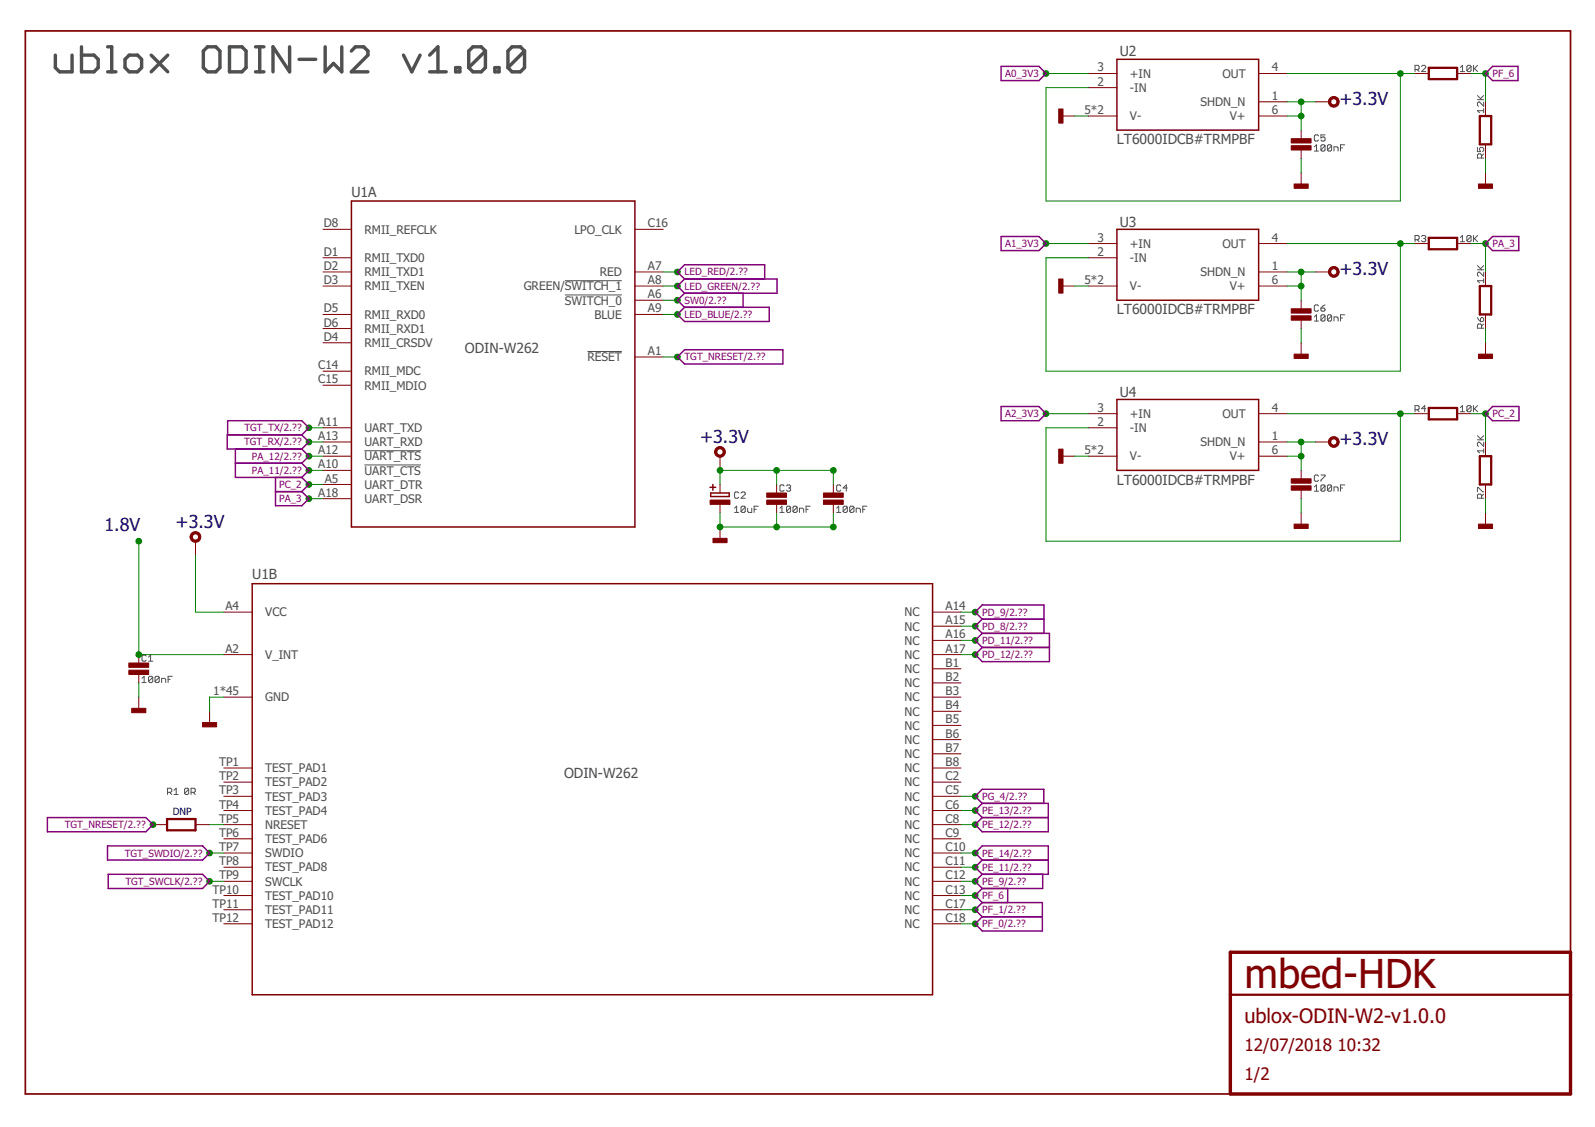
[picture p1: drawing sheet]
<svg xmlns="http://www.w3.org/2000/svg" width="297mm" height="210mm" viewBox="0 0 297 210" stroke-linecap="round" stroke-linejoin="round" font-family="sans-serif">
<g fill="none" stroke="#505050" stroke-width=".63">
<path d="M10.3 10.3v2.3l.8 .8h2.3v-3.1M15.2 8.7v4.7h2.3l.8-.8v-1.6l-.8-.7h-2.3M20 13.4h1.6M20 8.7h.8v4.7M23.3 11l.8-.7h1.5l.8 .7v1.6l-.8 .8h-1.5l-.8-.8zM28.2 10.3l3 3.1M31.2 10.3l-3 3.1M37.9 9.5l.8-.8h1.5l.8 .8v3.1l-.8 .8h-1.5l-.8-.8zM42.7 8.7h2.4l.7 .8v3.1l-.7 .8h-2.4zM47.6 13.4h1.5M47.6 8.7h1.5M48.4 8.7v4.7"/>
<path d="M53.9 8.7v4.7l-3.1-4.7v4.7M55.7 11h3.1M60.6 8.7v4.7l1.5-1.6 1.5 1.6v-4.7M65.4 9.5l.8-.8h1.5l.8 .8v.8l-3.1 3.1h3.1M75.1 10.3l1.6 3.1 1.5-3.1M80 13.4h3.1M80 10.3l1.6-1.6v4.7M84.9 12.6h.7v.8h-.7zM90.4 9.5v3.1l-.8 .8h-1.5l-.8-.8M90.4 9.5l-.8-.8h-1.5l-.8 .8v3.1M90.4 9.5l-3.1 3.1M92.2 12.6h.7v.8h-.7z"/>
<path d="M97.7 9.5v3.1l-.8 .8h-1.5l-.8-.8M97.7 9.5l-.8-.8h-1.5l-.8 .8v3.1M97.7 9.5l-3.1 3.1"/>
</g>
<g fill="none" stroke="#505050" stroke-width=".19">
<path d="M263.5 13h.6l.2-.2v-.4l-.2-.2h-.6v1.1M263.9 13l.4 .3M264.7 12.4l.2-.2h.4l.2 .2v.2l-.8 .7h.8M272 12.6l.4-.4v1.1M272 13.3h.8M274 12.4v.7l-.2 .2h-.4l-.2-.2M274 12.4l-.2-.2h-.4l-.2 .2v.7M274 12.4l-.8 .7M274.4 12.2v1.1M274.6 12.8l.6 .5M275.1 18.6h1.2M275.1 17.8l.8 .8"/>
<path d="M275.2 12.2l-.8 .8M276.3 19v.8l-.8-.8-.4 .2v.4l.2 .2M276.3 17.8l-.6 .6M244.8 27.3l.4-.3v1.1M244.8 28.1h.8M245.6 25.3l-.2-.2h-.4l-.2 .2v.8l.2 .2h.4l.2-.2M246.8 27.2v.7l-.2 .2h-.4l-.2-.2M246.8 25.1h-.8v.6l.4-.2 .4 .2v.4l-.2 .2h-.4l-.2-.2M246.8 27.2l-.2-.2h-.4l-.2 .2v.7M246.8 27.2l-.8 .7M248 27.2v.7l-.2 .2h-.4l-.2-.2M248 27.2l-.2-.2h-.4l-.2 .2v.7"/>
<path d="M248 27.2l-.8 .7M248.4 28.1v-.8h.6l.2 .2v.6M249.6 27.5h.4M250.4 27h-.8v1.1M275.1 27.5v.7h.6l-.2-.4 .2-.3h.4l.2 .1v.4l-.2 .2M275.9 29.4v-.5l-.2-.2h-.4l-.2 .2v.5h1.2M276.3 20.6h-1.2l.4 .4M276.3 20.2v.8M276.3 28.7l-.4 .4M105.2 52.3h10.6M105.2 54.9h10.6M244.8 59l.4-.4v1.2"/>
<path d="M244.8 59.8h.8M245.6 57l-.2-.2h-.4l-.2 .2v.8l.2 .2h.4l.2-.2M246 57.4h.6l.2 .4-.2 .2h-.4l-.2-.2zM246.8 58.8l-.2-.2h-.4l-.2 .2v.8M246.8 58.8v.8l-.2 .2h-.4l-.2-.2M246.8 58.8l-.8 .8M246.8 56.8l-.8 .6M248 58.8l-.2-.2h-.4l-.2 .2v.8M248 58.8v.8l-.2 .2h-.4l-.2-.2M248 58.8l-.8 .8M248.4 59.8v-.8h.6l.2 .2v.6M249.6 59.2h.4"/>
<path d="M250.4 58.6h-.8v1.2M263.5 44.6h.6l.2-.2v-.4l-.2-.1h-.6v1.1M263.9 44.6l.4 .4M264.7 44l.2-.1h.4l.2 .1-.2 .4M265.1 44.4h.2M265.3 44.4l.2 .2-.2 .4h-.4l-.2-.2M272 44.2l.4-.3v1.1M272 45h.8M274 44l-.2-.1h-.4l-.2 .1v.8M274 44v.8l-.2 .2h-.4l-.2-.2M274 44l-.8 .8M274.4 43.9v1.1"/>
<path d="M274.6 44.4l.6 .6M275.1 50.2h1.2M275.1 49.5l.8 .7M275.1 59.1l.6 .8M275.2 43.9l-.8 .7M275.7 59.3l.4-.2 .2 .2v.4l-.2 .2h-.4zM276.3 50.7v.8l-.8-.8-.4 .2v.4l.2 .2M276.3 51.9v.8M276.3 52.3h-1.2l.4 .4M276.3 49.5l-.6 .6M109.4 65.5h6.4M263.5 76.3h.6l.2-.2v-.4l-.2-.2h-.6v1.2"/>
<path d="M263.9 76.3l.4 .4M265.5 76.1h-.8l.6-.6v1.2M272 75.9l.4-.4v1.2M272 76.7h.8M274 75.7l-.2-.2h-.4l-.2 .2v.8M274 75.7v.8l-.2 .2h-.4l-.2-.2M274 75.7l-.8 .8M274.4 75.5v1.2M274.6 76.1l.6 .6M275.2 75.5l-.8 .8M275.9 61.1v-.6l-.2-.2h-.4l-.2 .2v.6h1.2M276.3 60.3l-.4 .4"/>
<path d="M67.9 86.6h10.5M67.9 83.9h10.5M136.8 94.7l.4-.4v1.1M136.8 95.4h.8M137.6 91.8l-.2-.2h-.4l-.2 .2v.8l.2 .2h.4l.2-.2M138 91.8l.2-.2h.4l.2 .2v.2l-.8 .8h.8M138.8 94.5v.7l-.2 .2h-.4l-.2-.2M138.8 94.5l-.2-.2h-.4l-.2 .2v.7M138.8 94.5l-.8 .7M139.2 94.7v.5l.2 .2h.6v-.7M140.4 94.9h.4M141.2 94.3h-.8v1.1"/>
<path d="M145.2 95.4h.8M145.2 94.7l.4-.4v1.1M146 90.5l-.2-.2h-.4l-.2 .2v.8l.2 .2h.4l.2-.2M146.5 90.5l.2-.2h.3l.2 .2-.2 .4M146.9 90.9h.1M147 90.9l.2 .2-.2 .4h-.3l-.2-.2M147.2 94.5v.7l-.2 .2h-.3l-.2-.2M147.2 94.5l-.2-.2h-.3l-.2 .2v.7M147.2 94.5l-.7 .7M148.5 94.5v.7l-.2 .2h-.4l-.2-.2M148.5 94.5l-.2-.2h-.4l-.2 .2v.7M148.5 94.5l-.8 .7"/>
<path d="M148.9 95.4v-.7h.6l.2 .2v.5M150.1 94.9h.4M150.9 94.3h-.8v1.1M155.8 95.4h.8M155.8 94.7l.4-.4v1.1M156.6 90.5l-.2-.2h-.4l-.2 .2v.8l.2 .2h.4l.2-.2M157.8 94.5v.7l-.2 .2h-.4l-.2-.2M157.8 94.5l-.2-.2h-.4l-.2 .2v.7M157.8 94.5l-.8 .7M157.8 90.9h-.8l.6-.6v1.2M159 94.5v.7l-.2 .2h-.4l-.2-.2M159 94.5l-.2-.2h-.4l-.2 .2v.7"/>
<path d="M159 94.5l-.8 .7M159.4 95.4v-.7h.6l.2 .2v.5M160.7 94.9h.4M161.4 94.3h-.7v1.1M244.8 90.7l.4-.4v1.2M244.8 91.5h.8M245.6 88.7l-.2-.2h-.4l-.2 .2v.7l.2 .2h.4l.2-.2M246 88.5h.8v.2l-.8 .7v.2M246.8 90.5l-.2-.2h-.4l-.2 .2v.8M246.8 90.5v.8l-.2 .2h-.4l-.2-.2M246.8 90.5l-.8 .8M248 90.5l-.2-.2h-.4l-.2 .2v.8"/>
<path d="M248 90.5v.8l-.2 .2h-.4l-.2-.2M248 90.5l-.8 .8M248.4 91.5v-.8h.6l.2 .2v.6M249.6 90.9h.4M250.4 90.3h-.8v1.2M275.1 91.6v-.8h.2l.8 .8h.2M275.1 81.9h1.2M275.1 81.2l.8 .7M275.9 92.8v-.6l-.2-.2h-.4l-.2 .2v.6h1.2M276.3 82.4v.7l-.8-.7-.4 .1v.5l.2 .1M276.3 83.6v.7M276.3 84h-1.2l.4 .3"/>
<path d="M276.3 81.2l-.6 .5M276.3 92l-.4 .4M26.4 126.3l.4-.3v1.1M26.4 127.1h.8M27.2 122.2l-.2-.2h-.4l-.2 .2v.8l.2 .1h.4l.2-.1M27.7 123.1h.7M27.7 122.4l.3-.4v1.1M28.4 126.2v.7l-.2 .2h-.3l-.2-.2M28.4 126.2l-.2-.2h-.3l-.2 .2v.7M28.4 126.2l-.7 .7M29.7 126.2v.7l-.2 .2h-.4l-.2-.2M29.7 126.2l-.2-.2h-.4l-.2 .2v.7"/>
<path d="M29.7 126.2l-.8 .7M30.1 127.1v-.8h.6l.2 .2v.6M31.3 126.5h.4M32.1 126h-.8v1.1M31.2 147.6h.6l.2-.2v-.4l-.2-.2h-.6v1.2M31.6 147.6l.4 .4M32.4 148h.8M32.4 147.2l.4-.4v1.2M35.1 147l-.2-.2h-.3l-.2 .2v.8M35.1 147v.8l-.2 .2h-.3l-.2-.2M35.1 147l-.7 .8M35.6 147.6h.6l.2-.2v-.4l-.2-.2h-.6v1.2"/>
<path d="M36 147.6l.4 .4"/>
</g>
<path d="M292.5 177.4v-171.6h-287.8v198h224.4" fill="none" stroke="#800000" stroke-width=".32"/>
<path d="M229.1 177.4h63.4v26.4h-63.4z" fill="none" stroke="#800000" stroke-width=".63"/>
<path d="M266.1 12.6h5.3v2.1h-5.3zM275.6 21.6h2.1v5.3h-2.1zM266.1 44.3h5.3v2.1h-5.3zM275.6 53.3h2.1v5.3h-2.1zM266.1 76h5.3v2.1h-5.3zM275.6 85h2.1v5.2h-2.1zM31.1 152.5h5.3v2.1h-5.3zM229.1 185.3h63.4" fill="none" stroke="#800000" stroke-width=".42"/>
<g fill="#800000" stroke="#800000" stroke-width=".19">
<path d="M35.6 99.4a1.01 1.01 0 0 1 1.6 0 1.01 1.01 0 0 1-.5 1.6 1.01 1.01 0 0 1-1.3-1h.4a.58 .58 0 0 1 .8-.6 .58 .58 0 0 1 .2 1 .58 .58 0 0 1-.9-.2l-.1-.2h-.4z" fill-rule="evenodd"/>
<path d="M133.3 83.6a1.01 1.01 0 0 1 1.6 0 1.01 1.01 0 0 1-.5 1.5 1.01 1.01 0 0 1-1.3-.9h.4a.59 .59 0 0 1 .9-.5 .59 .59 0 0 1 .1 .9 .59 .59 0 0 1-1-.3v-.1h-.4z" fill-rule="evenodd"/>
<path d="M247.6 18.4a1 1 0 0 1 1.6 0 1 1 0 0 1-.5 1.5 1 1 0 0 1-1.3-.9h.4a.58 .58 0 0 1 .8-.5 .58 .58 0 0 1 .2 .9 .58 .58 0 0 1-1-.3v-.1h-.4z" fill-rule="evenodd"/>
<path d="M247.8 49.8a1 1 0 0 1 1.5 .4 1 1 0 0 1-.7 1.4 1 1 0 0 1-1.2-.9h.4a.58 .58 0 0 1 .9-.6 .58 .58 0 0 1 .1 1 .58 .58 0 0 1-1-.3v-.1h-.4v-.4z" fill-rule="evenodd"/>
<path d="M247.6 81.7a1 1 0 0 1 1.6 0 1 1 0 0 1-.5 1.6 1 1 0 0 1-1.3-1h.4a.58 .58 0 0 1 .9-.5 .58 .58 0 0 1 .1 1 .58 .58 0 0 1-1-.3v-.2h-.4z" fill-rule="evenodd"/>
</g>
<g fill="none" stroke="#800000" stroke-width=".19">
<path d="M202.7 16.3h5.3M202.7 13.7h5.3M234.4 19h5.3M234.4 13.7h5.3M245 19h2.6M263.4 13.7h2.7M271.4 13.7h2.6M276.6 19v2.6M197.4 21.6h2.7M202.7 21.6h5.3M234.4 21.6h5.3M242.3 24.2v1.6"/>
<path d="M242.3 27.9v1.6M242.3 32.2v2.6M276.6 26.9v2.6M276.6 32.2v2.6M60.2 50.7h5.2M60.2 48h5.2M60.2 53.3h5.2M60.2 58.6h5.2M60.2 42.7h5.2M118.2 50.7h5.3M118.2 53.3h5.3M118.2 55.9h5.3"/>
<path d="M118.2 58.6h5.3M118.2 42.7h5.3M197.4 53.3h2.7M202.7 48h5.3M202.7 45.4h5.3M202.7 53.3h5.3M234.4 50.7h5.3M234.4 45.4h5.3M234.4 53.3h5.3M242.3 55.9v1.6M242.3 59.6v1.6M245 50.7h2.6"/>
<path d="M263.4 45.4h2.7M271.4 45.4h2.6M276.6 50.7v2.6M276.6 58.6v2.6M60.2 79.7h5.2M60.2 69.1h5.2M60.2 71.8h5.2M60.2 63.8h5.2M60.2 61.2h5.2M118.2 66.5h5.3M202.7 79.7h5.3M202.7 77h5.3"/>
<path d="M234.4 77h5.3M242.3 63.8v2.7M263.4 77h2.7M271.4 77h2.6M276.6 63.8v2.7M60.2 82.3h5.2M60.2 85h5.2M60.2 90.2h5.2M60.2 87.6h5.2M60.2 92.9h5.2M134.1 85v2.6M134.1 90.2v1.6"/>
<path d="M134.1 93.9v1.6M134.1 98.1v2.7M144.6 90.2v1.6M144.6 93.9v1.6M155.2 90.2v1.6M155.2 93.9v1.6M197.4 85h2.7M202.7 85h5.3M234.4 82.3h5.3M234.4 85h5.3M242.3 87.6v1.6M242.3 91.3v1.6"/>
<path d="M242.3 95.5v2.6M245 82.3h2.6M276.6 82.3v2.7M276.6 90.2v2.7M276.6 95.5v2.6M36.4 100.8v2.6M41.7 114h5.3M173.7 114h5.3M173.7 116.6h5.3M173.7 119.3h5.3M25.8 121.9v1.6M25.8 125.6v1.6"/>
<path d="M25.8 129.8v2.7M39 132.5v2.6M41.7 121.9h5.3M41.7 129.8h5.3M173.7 121.9h5.3M173.7 129.8h5.3M173.7 124.6h5.3M173.7 127.2h5.3M173.7 132.5h5.3M173.7 135.1h5.3M173.7 137.8h5.3M28.5 153.6h2.6"/>
<path d="M36.4 153.6h2.6M41.7 153.6h5.3M41.7 143h5.3M41.7 145.7h5.3M41.7 148.3h5.3M41.7 151h5.3M41.7 156.2h5.3M41.7 158.9h5.3M173.7 153.6h5.3M173.7 140.4h5.3M173.7 143h5.3M173.7 145.7h5.3"/>
<path d="M173.7 148.3h5.3M173.7 151h5.3M173.7 156.2h5.3M173.7 158.9h5.3M41.7 161.5h5.3M41.7 164.1h5.3M41.7 166.8h5.3M41.7 169.4h5.3M41.7 172.1h5.3M173.7 161.5h5.3M173.7 164.1h5.3M173.7 166.8h5.3"/>
<path d="M173.7 169.4h5.3M173.7 172.1h5.3"/>
</g>
<g fill="#800000" stroke="#800000" stroke-width=".19">
<path d="M37.7 134.6h2.6v.8h-2.6z"/>
<path d="M132.2 93.1h3.7v.8h-3.7z"/>
<path d="M142.8 91.8h3.7v.8h-3.7z"/>
<path d="M142.8 93.1h3.7v.8h-3.7z"/>
<path d="M153.4 91.8h3.6v.8h-3.6z"/>
<path d="M153.4 93.1h3.6v.8h-3.6z"/>
<path d="M132.8 100.3h2.6v.8h-2.6z"/>
<path d="M24 123.5h3.7v.8h-3.7z"/>
<path d="M24 124.8h3.7v.8h-3.7z"/>
<path d="M24.5 131.9h2.7v.8h-2.7z"/>
<path d="M197.2 20.3h.8v2.6h-.8z"/>
<path d="M240.5 25.8h3.7v.8h-3.7z"/>
<path d="M240.5 27.1h3.7v.8h-3.7z"/>
<path d="M241 34.3h2.6v.8h-2.6z"/>
<path d="M275.3 34.3h2.7v.8h-2.7z"/>
<path d="M197.2 52h.8v2.6h-.8z"/>
<path d="M240.5 57.5h3.7v.8h-3.7z"/>
<path d="M240.5 58.8h3.7v.8h-3.7z"/>
<path d="M241 66h2.6v.8h-2.6z"/>
<path d="M275.3 66h2.7v.8h-2.7z"/>
<path d="M197.2 83.7h.8v2.6h-.8z"/>
<path d="M240.5 89.2h3.7v.8h-3.7z"/>
<path d="M240.5 90.5h3.7v.8h-3.7z"/>
<path d="M241 97.6h2.6v.8h-2.6z"/>
<path d="M275.3 97.6h2.7v.8h-2.7z"/>
</g>
<path d="M208 11h26.4v13.2h-26.4zM65.4 37.4h52.8v60.7h-52.8zM208 42.7h26.4v13.2h-26.4zM208 74.4h26.4v13.2h-26.4zM132.2 90.8h1.1M132.4 91.8h3.4v.7h-3.4zM132.8 90.2v1.1M47 108.7h126.7v76.6h-126.7z" fill="none" stroke="#800000" stroke-width=".28"/>
<g fill="none" stroke="#008000" stroke-width=".19">
<path d="M194.8 13.7h7.9M239.7 19h5.3M239.7 13.7h23.7M242.3 19v5.2M260.8 13.7v23.7h-66v-21.1h7.9M274 13.7h2.6v5.3M200.1 21.6h2.6M239.7 21.6h2.6M242.3 29.5v2.7M276.6 29.5v2.7M123.5 53.3h2.7M123.5 50.7h2.7"/>
<path d="M123.5 55.9h2.7M123.5 58.6h2.7M194.8 45.4h7.9M200.1 53.3h2.6M239.7 53.3h2.6M239.7 50.7h5.3M239.7 45.4h23.7M242.3 50.7v5.2M260.8 45.4v23.7h-66v-21.1h7.9M274 45.4h2.6v5.3M57.5 79.7h2.7M123.5 66.5h2.7"/>
<path d="M194.8 77h7.9M239.7 77h23.7M242.3 61.2v2.6M260.8 77v23.8h-66v-21.1h7.9M274 77h2.6v5.3M276.6 61.2v2.6M57.5 87.6h2.7M57.5 85h2.7M57.5 82.3h2.7M57.5 92.9h2.7M57.5 90.2h2.7M134.1 90.2v-2.6h21.1v2.6"/>
<path d="M134.1 95.5v2.6h21.1v-2.6M144.6 87.6v2.6M144.6 95.5v2.6M200.1 85h2.6M239.7 85h2.6M239.7 82.3h5.3M242.3 82.3v5.3M242.3 92.9v2.6M276.6 92.9v2.6M25.8 100.8v21.1h15.9M36.4 103.4v10.6h5.3M179 114h2.6"/>
<path d="M179 116.6h2.6M179 119.3h2.6M25.8 127.2v2.6M41.7 129.8h-2.7v2.7M179 121.9h2.6M39 158.9h2.7M39 153.6h2.7M179 158.9h2.6M179 153.6h2.6M179 151h2.6M179 148.3h2.6M39 164.1h2.7"/>
<path d="M179 164.1h2.6M179 172.1h2.6M179 169.4h2.6M179 166.8h2.6M179 161.5h2.6"/>
</g>
<g fill="#008000" stroke="#008000" stroke-width=".19">
<circle cx="134.1" cy="87.6" r=".53"/>
<circle cx="144.6" cy="87.6" r=".53"/>
<circle cx="155.2" cy="87.6" r=".53"/>
<circle cx="242.3" cy="21.6" r=".53"/>
<circle cx="242.3" cy="19" r=".53"/>
<circle cx="242.3" cy="53.3" r=".53"/>
<circle cx="242.3" cy="50.7" r=".53"/>
<circle cx="242.3" cy="85" r=".53"/>
<circle cx="242.3" cy="82.3" r=".53"/>
<circle cx="134.1" cy="98.1" r=".53"/>
<circle cx="144.6" cy="98.1" r=".53"/>
<circle cx="155.2" cy="98.1" r=".53"/>
<circle cx="39" cy="158.9" r=".53"/>
<circle cx="39" cy="164.1" r=".53"/>
<circle cx="28.5" cy="153.6" r=".53"/>
<circle cx="126.2" cy="66.5" r=".53"/>
<circle cx="57.5" cy="79.7" r=".53"/>
<circle cx="57.5" cy="82.3" r=".53"/>
<circle cx="126.2" cy="55.9" r=".53"/>
<circle cx="126.2" cy="50.7" r=".53"/>
<circle cx="126.2" cy="58.6" r=".53"/>
<circle cx="126.2" cy="53.3" r=".53"/>
<circle cx="181.6" cy="172.1" r=".53"/>
<circle cx="181.6" cy="169.4" r=".53"/>
<circle cx="181.6" cy="153.6" r=".53"/>
<circle cx="181.6" cy="151" r=".53"/>
<circle cx="181.6" cy="158.9" r=".53"/>
<circle cx="181.6" cy="116.6" r=".53"/>
<circle cx="181.6" cy="114" r=".53"/>
<circle cx="181.6" cy="166.8" r=".53"/>
<circle cx="276.6" cy="13.7" r=".53"/>
<circle cx="57.5" cy="92.9" r=".53"/>
<circle cx="276.6" cy="45.4" r=".53"/>
<circle cx="57.5" cy="90.2" r=".53"/>
<circle cx="276.6" cy="77" r=".53"/>
<circle cx="181.6" cy="161.5" r=".53"/>
<circle cx="181.6" cy="148.3" r=".53"/>
<circle cx="181.6" cy="119.3" r=".53"/>
<circle cx="181.6" cy="121.9" r=".53"/>
<circle cx="57.5" cy="87.6" r=".53"/>
<circle cx="57.5" cy="85" r=".53"/>
<circle cx="181.6" cy="164.1" r=".53"/>
<circle cx="25.8" cy="100.8" r=".53"/>
<circle cx="25.8" cy="121.9" r=".53"/>
<circle cx="260.8" cy="13.7" r=".53"/>
<circle cx="194.8" cy="13.7" r=".53"/>
<circle cx="194.8" cy="45.4" r=".53"/>
<circle cx="194.8" cy="77" r=".53"/>
<circle cx="260.8" cy="45.4" r=".53"/>
<circle cx="260.8" cy="77" r=".53"/>
</g>
<g fill="none" stroke="#800080" stroke-width=".28">
<path d="M186.4 12.4h7.1l1.3 1.3-1.3 1.3h-7.1zM278 12.4h4.7v2.6h-4.7l-1.4-1.3zM126.2 58.6l1.3-1.4h15.8v2.7h-15.8zM127.5 54.6l-1.3 1.3 1.3 1.3M127.5 52h17.2v2.6h-17.2M127.5 52l-1.3-1.3 1.3-1.4h14.9v2.7M127.5 52l-1.3 1.3 1.3 1.3M138.4 54.6v2.6M186.4 44h7.1l1.3 1.4-1.3 1.3h-7.1zM276.6 45.4l1.4-1.4h4.9v2.7h-4.9zM126.2 66.5l1.3-1.3h18.3v2.6h-18.3zM186.4 75.7h7.1l1.3 1.3-1.3 1.4h-7.1z"/>
<path d="M278 75.7h4.9v2.7h-4.9l-1.4-1.4zM42.4 81v-2.6h13.8l1.3 1.3-1.3 1.3M43.8 83.6v5.3h12.4M43.8 86.3h12.4M51.3 88.9v5.3h4.9l1.3-1.3-1.3-1.3M51.3 91.6h4.9M56.2 81h-13.9v2.6h13.9M56.2 81l1.3 1.3-1.3 1.3M56.2 88.9l1.3 1.3-1.3 1.4M56.2 86.3l1.3 1.3-1.3 1.3M56.2 83.6l1.3 1.4-1.3 1.3M182.9 115.3l-1.3 1.3 1.3 1.4"/>
<path d="M182.9 115.3h11.5M182.9 118h12.5v5.2h-12.5l-1.3-1.3 1.3-1.3M182.9 115.3l-1.3-1.3 1.3-1.3h11.5v5.3M182.9 118l-1.3 1.3 1.3 1.3M182.9 120.6h12.5M8.8 152.3h18.4l1.3 1.3-1.3 1.3h-18.4zM20 157.5h17.7l1.3 1.4-1.3 1.3h-17.7zM182.9 149.6h12.3v5.3h-12.3l-1.3-1.3 1.3-1.3M182.9 152.3h12.3M182.9 149.6l-1.3 1.4 1.3 1.3M182.9 149.6l-1.3-1.3 1.3-1.3h11.5v2.6M20.2 162.8h17.5l1.3 1.3-1.3 1.4h-17.5z"/>
<path d="M182.9 160.2h12.3M182.9 160.2l-1.3-1.3 1.3-1.4h12.3v5.3h-12.3M182.9 168.1h11.2v5.3h-11.2l-1.3-1.3 1.3-1.3M182.9 170.8h11.2M182.9 168.1l-1.3 1.3 1.3 1.4M182.9 165.5l-1.3 1.3 1.3 1.3M182.9 160.2l-1.3 1.3 1.3 1.3M182.9 162.8l-1.3 1.3 1.3 1.4M187.7 165.5v2.6M194.2 162.8v2.7h-11.3"/>
</g>
<text font-size="7.5" fill="#800000" x="231.8" y="184">mbed-HDK</text>
<text font-size="3.7" fill="#800000" x="231.8" y="190.6">ublox-ODIN-W2-v1.0.0</text>
<g font-size="3.3" fill="#000080">
<text x="249.5" y="19.5">+3.3V</text>
<text x="249.5" y="51.2">+3.3V</text>
<text x="130.4" y="82.6">+3.3V</text>
<text x="249.5" y="82.8">+3.3V</text>
<text x="19.5" y="98.9">1.8V</text>
<text x="32.7" y="98.4">+3.3V</text>
</g>
<g font-size="3.2" fill="#800000">
<text x="231.8" y="195.8">12/07/2018</text>
<text x="249.1" y="195.8">10:32</text>
<text x="231.8" y="201.1">1/2</text>
</g>
<g font-size="2.6" fill="#505050">
<text x="208.5" y="10.5">U2</text>
<text x="208" y="26.9">LT6000IDCB#TRMPBF</text>
<text x="65.4" y="36.6">U1A</text>
<text x="208.5" y="42.2">U3</text>
<text x="208" y="58.6">LT6000IDCB#TRMPBF</text>
<text x="86.6" y="65.7">ODIN-W262</text>
<text x="208.5" y="73.9">U4</text>
<text x="208" y="90.2">LT6000IDCB#TRMPBF</text>
<text x="47" y="107.9">U1B</text>
<text x="105" y="144.9">ODIN-W262</text>
</g>
<g font-size="2.2" fill="#505050">
<text x="204.4" y="16">2</text>
<text x="204.4" y="13.3">3</text>
<text x="210.4" y="17.1">-IN</text>
<text x="210.4" y="14.5">+IN</text>
<text x="227.7" y="14.5">OUT</text>
<text x="236.8" y="13.3">4</text>
<text x="202" y="21.2">5*2</text>
<text x="210.4" y="22.4">V-</text>
<text x="223.6" y="19.8">SHDN_N</text>
<text x="229" y="22.4">V+</text>
<text x="236.8" y="18.6">1</text>
<text x="236.8" y="21.2">6</text>
<text x="60.3" y="47.6">D1</text>
<text x="60.3" y="42.4">D8</text>
<text x="67.9" y="43.5">RMII_REFCLK</text>
<text x="107" y="43.5">LPO_CLK</text>
<text x="120.7" y="42.4">C16</text>
<text x="204.4" y="47.6">2</text>
<text x="204.4" y="45">3</text>
<text x="210.4" y="46.2">+IN</text>
<text x="227.7" y="46.2">OUT</text>
<text x="236.8" y="45">4</text>
<text x="60.3" y="50.3">D2</text>
<text x="60.3" y="52.9">D3</text>
<text x="67.9" y="48.8">RMII_TXD0</text>
<text x="67.9" y="51.4">RMII_TXD1</text>
<text x="111.7" y="51.4">RED</text>
<text x="120.7" y="50.3">A7</text>
<text x="120.7" y="52.9">A8</text>
<text x="202" y="52.9">5*2</text>
<text x="210.4" y="48.8">-IN</text>
<text x="223.6" y="51.4">SHDN_N</text>
<text x="236.8" y="50.3">1</text>
<text x="236.8" y="52.9">6</text>
<text x="60.3" y="58.2">D5</text>
<text x="67.9" y="54.1">RMII_TXEN</text>
<text x="67.9" y="59.4">RMII_RXD0</text>
<text x="97.5" y="54.1">GREEN/SWITCH_1</text>
<text x="105.2" y="56.7">SWITCH_0</text>
<text x="110.7" y="59.4">BLUE</text>
<text x="120.7" y="55.6">A6</text>
<text x="120.7" y="58.2">A9</text>
<text x="210.4" y="54.1">V-</text>
<text x="229" y="54.1">V+</text>
<text x="60.3" y="63.5">D4</text>
<text x="60.3" y="60.8">D6</text>
<text x="67.9" y="64.6">RMII_CRSDV</text>
<text x="67.9" y="62">RMII_RXD1</text>
<text x="59.3" y="68.8">C14</text>
<text x="59.3" y="71.4">C15</text>
<text x="67.9" y="69.9">RMII_MDC</text>
<text x="109.4" y="67.3">RESET</text>
<text x="120.7" y="66.1">A1</text>
<text x="67.9" y="72.6">RMII_MDIO</text>
<text x="204.4" y="76.7">3</text>
<text x="210.4" y="77.8">+IN</text>
<text x="227.7" y="77.8">OUT</text>
<text x="236.8" y="76.7">4</text>
<text x="59.3" y="79.3">A11</text>
<text x="59.3" y="82">A13</text>
<text x="67.9" y="80.5">UART_TXD</text>
<text x="67.9" y="83.1">UART_RXD</text>
<text x="204.4" y="79.3">2</text>
<text x="210.4" y="80.5">-IN</text>
<text x="223.6" y="83.1">SHDN_N</text>
<text x="236.8" y="82">1</text>
<text x="59.3" y="87.2">A10</text>
<text x="59.3" y="84.6">A12</text>
<text x="60.5" y="89.9">A5</text>
<text x="67.9" y="88.4">UART_CTS</text>
<text x="67.9" y="85.8">UART_RTS</text>
<text x="202" y="84.6">5*2</text>
<text x="210.4" y="85.8">V-</text>
<text x="229" y="85.8">V+</text>
<text x="236.8" y="84.6">6</text>
<text x="59.3" y="92.5">A18</text>
<text x="67.9" y="91">UART_DTR</text>
<text x="67.9" y="93.7">UART_DSR</text>
<text x="42" y="113.6">A4</text>
<text x="176.1" y="113.6">A14</text>
<text x="49.4" y="114.8">VCC</text>
<text x="168.4" y="114.8">NC</text>
<text x="168.4" y="117.4">NC</text>
<text x="176.1" y="116.3">A15</text>
<text x="176.1" y="118.9">A16</text>
<text x="42" y="121.5">A2</text>
<text x="49.4" y="122.7">V_INT</text>
<text x="168.4" y="120.1">NC</text>
<text x="168.4" y="122.7">NC</text>
<text x="168.4" y="125.4">NC</text>
<text x="176.1" y="121.5">A17</text>
<text x="176.1" y="124.2">B1</text>
<text x="39.7" y="129.5">1*45</text>
<text x="49.4" y="130.6">GND</text>
<text x="168.4" y="128">NC</text>
<text x="168.4" y="130.6">NC</text>
<text x="176.1" y="126.8">B2</text>
<text x="176.1" y="129.5">B3</text>
<text x="168.4" y="133.3">NC</text>
<text x="168.4" y="135.9">NC</text>
<text x="176.1" y="132.1">B4</text>
<text x="176.1" y="134.7">B5</text>
<text x="176.1" y="137.4">B6</text>
<text x="40.8" y="142.7">TP1</text>
<text x="49.4" y="143.8">TEST_PAD1</text>
<text x="168.4" y="138.6">NC</text>
<text x="168.4" y="141.2">NC</text>
<text x="168.4" y="143.8">NC</text>
<text x="176.1" y="140">B7</text>
<text x="176.1" y="142.7">B8</text>
<text x="40.8" y="145.3">TP2</text>
<text x="40.8" y="147.9">TP3</text>
<text x="49.4" y="146.5">TEST_PAD2</text>
<text x="49.4" y="149.1">TEST_PAD3</text>
<text x="168.4" y="146.5">NC</text>
<text x="168.4" y="149.1">NC</text>
<text x="176.1" y="145.3">C2</text>
<text x="176.1" y="147.9">C5</text>
<text x="40.8" y="150.6">TP4</text>
<text x="40.8" y="153.2">TP5</text>
<text x="40.8" y="155.9">TP6</text>
<text x="49.4" y="151.7">TEST_PAD4</text>
<text x="49.4" y="154.4">NRESET</text>
<text x="168.4" y="151.8">NC</text>
<text x="168.4" y="154.4">NC</text>
<text x="176.1" y="150.6">C6</text>
<text x="176.1" y="153.2">C8</text>
<text x="176.1" y="155.9">C9</text>
<text x="40.8" y="158.5">TP7</text>
<text x="40.8" y="161.1">TP8</text>
<text x="49.4" y="157">TEST_PAD6</text>
<text x="49.4" y="159.7">SWDIO</text>
<text x="168.4" y="157">NC</text>
<text x="168.4" y="159.7">NC</text>
<text x="176.1" y="158.5">C10</text>
<text x="176.1" y="161.1">C11</text>
<text x="39.6" y="166.4">TP10</text>
<text x="40.8" y="163.8">TP9</text>
<text x="49.4" y="162.3">TEST_PAD8</text>
<text x="49.4" y="164.9">SWCLK</text>
<text x="49.4" y="167.6">TEST_PAD10</text>
<text x="168.4" y="162.3">NC</text>
<text x="168.4" y="164.9">NC</text>
<text x="168.4" y="167.6">NC</text>
<text x="176.1" y="163.8">C12</text>
<text x="176.1" y="166.4">C13</text>
<text x="39.6" y="169.1">TP11</text>
<text x="39.6" y="171.7">TP12</text>
<text x="49.4" y="170.2">TEST_PAD11</text>
<text x="49.4" y="172.9">TEST_PAD12</text>
<text x="168.4" y="170.2">NC</text>
<text x="168.4" y="172.9">NC</text>
<text x="176.1" y="169.1">C17</text>
<text x="176.1" y="171.7">C18</text>
</g>
<g font-size="1.9" fill="#800080">
<text x="187.2" y="14.3">A0_3V3</text>
<text x="278" y="14.3">PF_6</text>
<text x="187.2" y="46">A1_3V3</text>
<text x="278" y="46">PA_3</text>
<text x="127.5" y="51.3">LED_RED/2.??</text>
<text x="127.5" y="53.9">LED_GREEN/2.??</text>
<text x="127.5" y="56.6">SW0/2.??</text>
<text x="127.5" y="59.2">LED_BLUE/2.??</text>
<text x="127.5" y="67.1">TGT_NRESET/2.??</text>
<text x="187.2" y="77.7">A2_3V3</text>
<text x="278" y="77.7">PC_2</text>
<text x="45.4" y="83">TGT_RX/2.??</text>
<text x="45.5" y="80.3">TGT_TX/2.??</text>
<text x="46.9" y="88.3">PA_11/2.??</text>
<text x="46.9" y="85.6">PA_12/2.??</text>
<text x="52" y="93.5">PA_3</text>
<text x="52" y="90.9">PC_2</text>
<text x="182.9" y="117.3">PD_8/2.??</text>
<text x="182.9" y="114.7">PD_9/2.??</text>
<text x="182.9" y="119.9">PD_11/2.??</text>
<text x="182.9" y="122.6">PD_12/2.??</text>
<text x="182.9" y="149">PG_4/2.??</text>
<text x="12" y="154.2">TGT_NRESET/2.??</text>
<text x="182.9" y="154.3">PE_12/2.??</text>
<text x="182.9" y="151.6">PE_13/2.??</text>
<text x="23.2" y="159.5">TGT_SWDIO/2.??</text>
<text x="182.9" y="159.5">PE_14/2.??</text>
<text x="23.3" y="164.8">TGT_SWCLK/2.??</text>
<text x="182.9" y="167.5">PF_6</text>
<text x="182.9" y="162.2">PE_11/2.??</text>
<text x="182.9" y="164.8">PE_9/2.??</text>
<text x="182.9" y="172.7">PF_0/2.??</text>
<text x="182.9" y="170.1">PF_1/2.??</text>
</g>
<text font-size="1.9" fill="#000080" x="32.2" y="151.7">DNP</text>
</svg>
